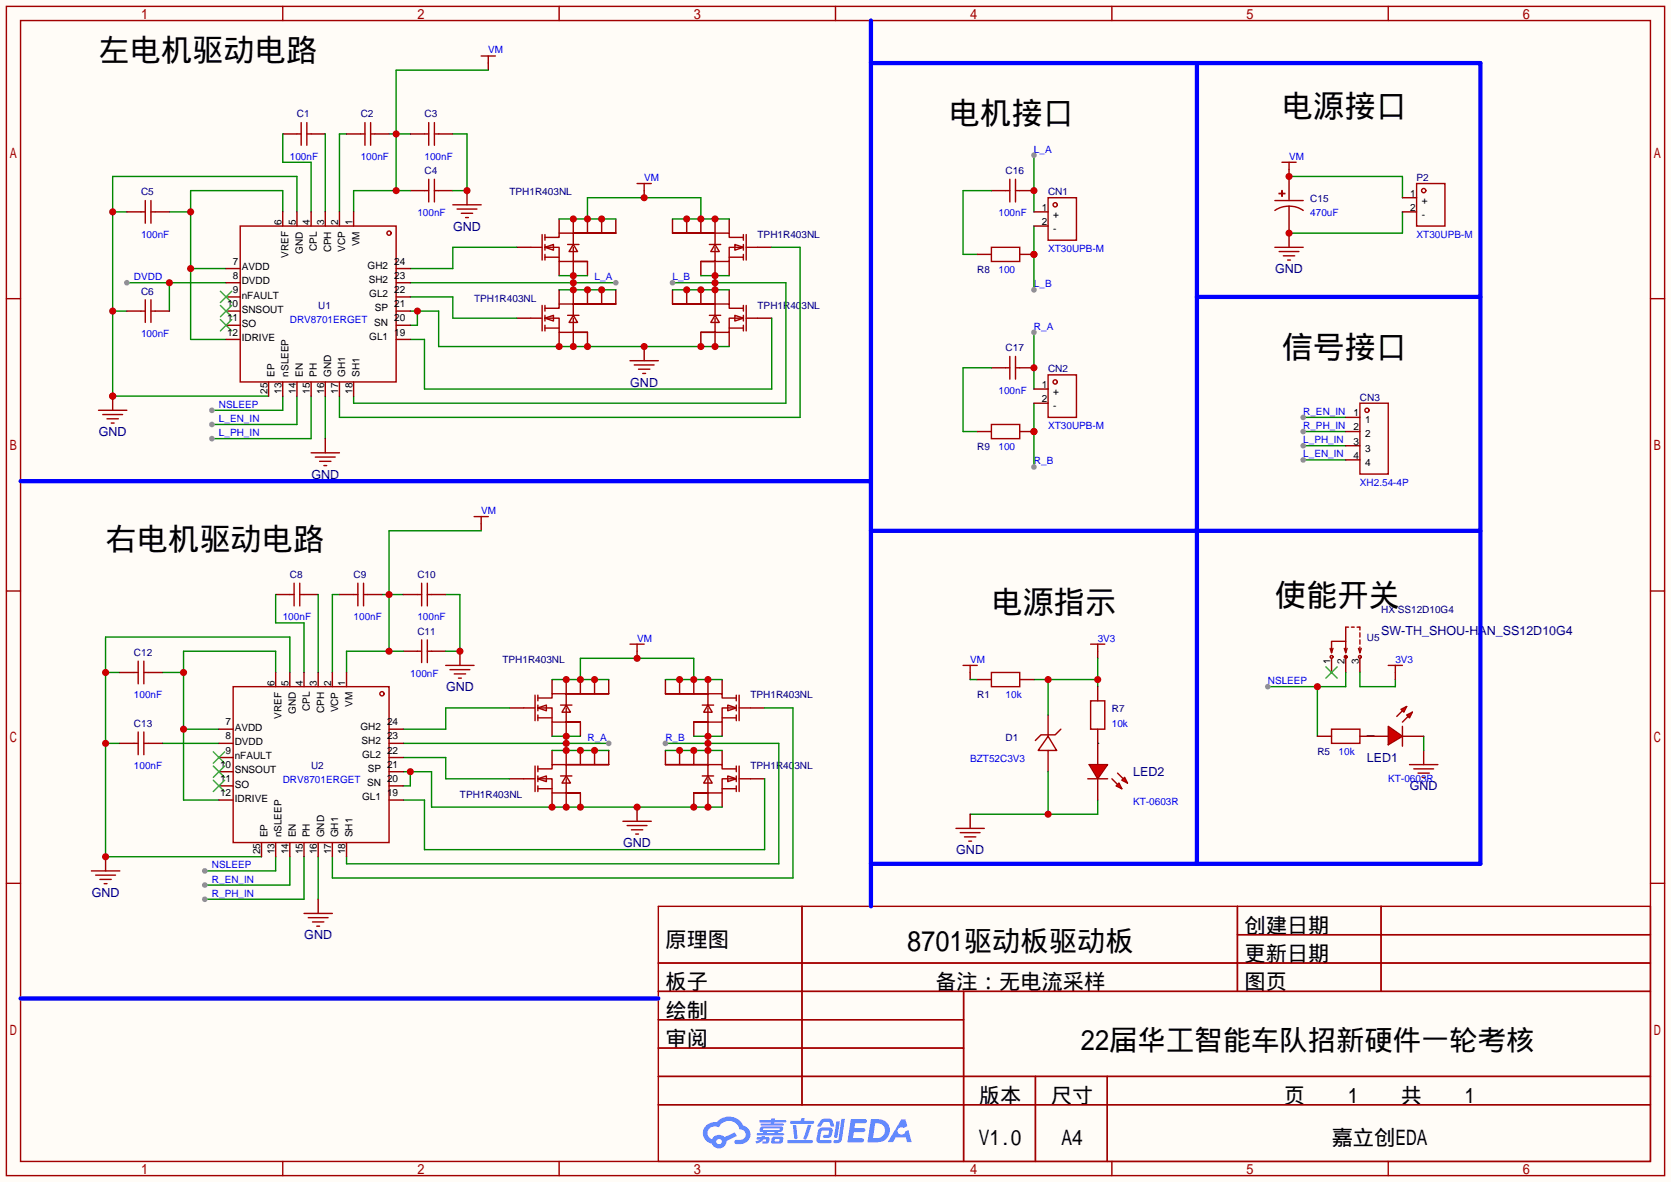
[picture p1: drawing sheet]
<svg xmlns="http://www.w3.org/2000/svg" width="299mm" height="212mm" viewBox="0 0 299 212" stroke-linecap="round" stroke-linejoin="round" font-family="sans-serif">
<path d="M0 0h299.5v211.8h-299.5z" fill="#fffcf7"/>
<g fill="none" stroke="#a10000" stroke-width=".25">
<path d="M1.1 1.1h297.2v209.6h-297.2zM3.7 3.7h292.1v204.5h-292.1zM50.7 1.1v2.6M100.2 1.1v2.6M149.7 1.1v2.6M199.3 1.1v2.6M248.8 1.1v2.6M1.1 53.5h2.6M295.8 53.5h2.5M1.1 105.9h2.6M295.8 105.9h2.5M1.1 158.3h2.6"/>
<path d="M295.8 158.3h2.5M118 162.4h177.8v45.8h-177.8zM118 172.6h177.8M118 177.7h177.8M143.7 162.4v35.6M172.7 177.7v30.5M221.8 162.4v15.3M221.8 167.5h74M247.5 162.4v15.3M118 182.8h54.7M118 192.9h177.8M118 187.8h54.7"/>
<path d="M118 198h177.8M185.6 192.9v15.3M198.4 192.9v15.3M50.7 208.2v2.5M100.2 208.2v2.5M149.7 208.2v2.5M199.3 208.2v2.5M248.8 208.2v2.5"/>
</g>
<g fill="#5487ff">
<path d="M152.5 200.6h1.6a1.34 1.34 0 0 1 1.2 .1 .37 .37 0 0 1-.3 .6h-1.7l-.2 .9h1.6a.37 .37 0 0 1 .4 .4 .37 .37 0 0 1-.4 .3h-1.7l-.2 1.1h.8a1.26 1.26 0 0 1 1.2 .2 .36 .36 0 0 1-.3 .5h-2.6z"/>
<path d="M161.5 200.6h.8l.3 1.2-.6 .3a.72 .72 0 0 0-1.1 .2 .72 .72 0 0 0 .3 1 .72 .72 0 0 0 1-.3l.1-.2 .5-.3 .6 2.2h-.8l-.3-.9h-1.8l-.5 .9h-.9z"/>
<path d="M149.9 201h.6l-.4 2.7a.31 .31 0 0 1-.3 .2 .31 .31 0 0 1-.3-.2z"/>
<path d="M150.8 200.5h.6l-.5 3.7a.97 .97 0 0 1-1.5 .5l.1-.3 .6-.1 .2-.1z"/>
<path d="M147.1 200.8l.5-.3h1.3l.3 .5 .3 .8-.1 .1h-.5l-.3-.8-.8-.1-.2 .1-.6 .8h-.5v-.2z"/>
<path d="M146.8 202.4l.4-.3h1.5a.69 .69 0 0 1 .5 .4 .69 .69 0 0 1-.1 .7 .74 .74 0 0 1-.8 .7h-.6a.27 .27 0 0 1-.2-.3 .27 .27 0 0 1 .3-.2h.6l.2-.8-1.4 .1-.3 1.6h1.9a.28 .28 0 0 1 .2 .3 .28 .28 0 0 1-.3 .3h-1.9l-.4-.3-.1-.4z"/>
<path d="M141.1 204.3h4.3a.28 .28 0 0 1 .3 .3 .28 .28 0 0 1-.3 .3h-4.2l-.1-.1z"/>
<path d="M144.8 201.6h.6l-.8 2.5a.3 .3 0 0 1-.4 .1 .3 .3 0 0 1-.2-.2z"/>
<path d="M142.1 201.6h.6l.2 2.3-.2 .3-.4-.2z"/>
<path d="M141.7 200.9h1.8l.2-.5h.5l-.1 .5h1.5a.27 .27 0 0 1 .3 .3 .27 .27 0 0 1-.3 .2h-3.8l-.2-.1z"/>
<path d="M135.7 203.8h.8v-.2h.6l-.1 .2h.8a.7 .7 0 0 1-.5 1.1h-.6v-.3l.6-.1v-.3h-.4a2.13 2.13 0 0 1-1.3 .7l-.2-.3 .8-.4h-.6z"/>
<path d="M136.1 200.7h2.1l.1-.2h.6l-.1 .2h1.9l.2 .3-.2 .2h-1.9l-.1 .2h1.6l.2 .2-.2 .1h-3.9l-.1-.3h1.8v-.2h-1.9l-.1-.2z"/>
<path d="M156.1 200.6l-.6 4.1h1.4a2.14 2.14 0 0 0 2.6-2.1 2.14 2.14 0 0 0-2.7-2zM156.8 201.3a1.37 1.37 0 0 1 1.8 1.2 1.37 1.37 0 0 1-1.5 1.5h-.7z"/>
<path d="M136.3 202.1a.47 .47 0 0 0-.2 .6 .47 .47 0 0 0 .6 .2l.1 .2h-1.1l-.1 .3 4.7 .1 .2-.2-.1-.2h-1l.1-.2a.6 .6 0 0 0 .7-.2 .6 .6 0 0 0 0-.8h-3.5zM136.8 202.2h2.8l.1 .1-.1 .3h-2.8zM137.4 202.9h1.4l-.1 .2h-1.2z"/>
<path d="M138.4 203.9a.9 .9 0 0 0-.1 1 2.48 2.48 0 0 0 1.9-.1 .84 .84 0 0 0 0-1l-1.4-.1zM138.9 204.1h.7h.1v.3l-.2 .2-.7-.1z"/>
<path d="M126.6 201.7a1.91 1.91 0 0 0-.5 1.9 1.91 1.91 0 0 0 1.5 1.4 1.35 1.35 0 0 0 1.5 .8 1.35 1.35 0 0 0 1.1-1.3l1.9-.9-.4-.7-1.8 .9a1.41 1.41 0 0 0-2.3 .4 1.25 1.25 0 0 1-.6-1.8 1.25 1.25 0 0 1 1.8-.4 1.97 1.97 0 0 1 2-1.1 1.97 1.97 0 0 1 1.8 1.5 .96 .96 0 0 1 1 .9 .96 .96 0 0 1-.9 1h-.6a.39 .39 0 0 0-.5 .3 .39 .39 0 0 0 .4 .4 1.87 1.87 0 0 0 1.9-.5 1.87 1.87 0 0 0 .4-2l-.7-.6-.4-.2a2.86 2.86 0 0 0-4.8-.6h-.3a2.27 2.27 0 0 0-1.5 .6zM128.4 204.6a.5 .5 0 0 1 1 0 .5 .5 0 0 1-1 0z"/>
</g>
<path d="M53.2 24h.8M54 22v4M55 22v4M55 24h.8M76.1 34.2h.7M76.8 32.1v4.1M77.9 32.1v4.1M77.9 34.2h.7" fill="none" stroke="#a10000" stroke-width=".25"/>
<path d="M50.7 24h2.5M55.8 24h2.5M73.5 34.2h2.6M78.6 34.2h2.6M83.7 34.2v2.5" fill="none" stroke="#870000" stroke-width=".25"/>
<path d="M81.2 24h2.5v10.2h-2.5" fill="none" stroke="#008700" stroke-width=".25"/>
<circle cx="83.7" cy="34.2" r=".63" fill="#c00"/>
<path d="M86.2 10h2.6M87.5 10v1.3M81.2 36.7h5M81.9 37.5h3.6M82.7 38.2h2M83.4 39h.5" fill="none" stroke="#a10000" stroke-width=".25"/>
<path d="M87.5 11.3v1.3" fill="none" stroke="#870000" stroke-width=".25"/>
<path d="M22.7 50.7h17.8M30.4 50.7v5.1" fill="none" stroke="#008700" stroke-width=".25"/>
<circle cx="30.4" cy="50.7" r=".63" fill="#c00"/>
<circle cx="22.7" cy="50.7" r=".51" fill="#999"/>
<path d="M20.2 38h2.5M53.2 38v-6.4h-33v39.4h27.9M20.2 55.8h2.5" fill="none" stroke="#008700" stroke-width=".25"/>
<g fill="#c00">
<circle cx="20.2" cy="55.8" r=".63"/>
<circle cx="20.2" cy="38" r=".63"/>
<circle cx="20.2" cy="71" r=".63"/>
</g>
<path d="M30.4 38h3.8M50.7 38v-3.8h-16.5v26.6h6.3M34.2 48.1h6.3" fill="none" stroke="#008700" stroke-width=".25"/>
<g fill="#c00">
<circle cx="34.2" cy="48.1" r=".63"/>
<circle cx="34.2" cy="38" r=".63"/>
</g>
<path d="M87.5 12.6h-16.5v21.6M50.7 24v5.1h5.1v8.9M69.7 24h3.8M73.5 34.2h-10.1v3.8" fill="none" stroke="#008700" stroke-width=".25"/>
<g fill="#c00">
<circle cx="71" cy="24" r=".63"/>
<circle cx="71" cy="34.2" r=".63"/>
</g>
<path d="M58.3 24v14M62.1 24h-1.3v14" fill="none" stroke="#008700" stroke-width=".25"/>
<path d="M20.2 71v2.5" fill="none" stroke="#870000" stroke-width=".25"/>
<circle cx="20.2" cy="71" r=".63" fill="#c00"/>
<path d="M17.7 73.5h5M18.4 74.3h3.6M19.2 75.1h2M19.9 75.8h.5" fill="none" stroke="#a10000" stroke-width=".25"/>
<path d="M50.7 71v2.5h-12.7" fill="none" stroke="#008700" stroke-width=".25"/>
<circle cx="38" cy="73.5" r=".51" fill="#999"/>
<path d="M53.2 71v5.1h-15.2" fill="none" stroke="#008700" stroke-width=".25"/>
<circle cx="38" cy="76.1" r=".51" fill="#999"/>
<path d="M55.8 71v7.6h-17.8" fill="none" stroke="#008700" stroke-width=".25"/>
<circle cx="38" cy="78.6" r=".51" fill="#999"/>
<path d="M73.5 53.2h7.7v3.8h11.4M73.5 55.8h5.1v6.3h52.1M74.8 55.8v2.5h-1.3M92.6 44.3h-11.4v3.8h-7.7M138.3 44.3h5.1v30.5h-82.6v-3.8M138.3 57v12.7h-62.2v-8.9h-2.6M58.3 71v7.6" fill="none" stroke="#008700" stroke-width=".25"/>
<g fill="none" stroke="#870000" stroke-width=".25">
<path d="M100.2 39.2v2.6M102.7 39.2v2.6M105.3 39.2v2.6M107.8 39.2v2.6M110.4 39.2v2.6M115.4 34.2v1.2M120.5 39.2v2.6M123.1 39.2v2.6M125.6 39.2v2.6M128.1 39.2v2.6M130.7 39.2v2.6M92.6 44.3h2.5"/>
<path d="M92.6 57h2.5M100.2 46.9v2.5M100.2 51.9v2.6M100.2 59.6v2.5M102.7 46.9v2.5M102.7 51.9v2.6M102.7 59.6v2.5M105.3 46.9v2.5M105.3 51.9v2.6M105.3 59.6v2.5M107.8 51.9v2.6M110.4 51.9v2.6"/>
<path d="M120.5 51.9v2.6M123.1 51.9v2.6M125.6 46.9v2.5M125.6 51.9v2.6M125.6 59.6v2.5M128.1 46.9v2.5M128.1 51.9v2.6M128.1 59.6v2.5M130.7 46.9v2.5M130.7 51.9v2.6M130.7 59.6v2.5M135.8 44.3h2.5"/>
<path d="M135.8 57h2.5M58.3 78.6v2.6M115.4 62.1v2.5"/>
</g>
<g fill="none" stroke="#a10000" stroke-width=".25">
<path d="M114.2 32.9h2.5M115.4 32.9v1.3M95.1 44.3h2.1M95.1 57h2.1M97.2 42v4.6M97.2 54.7v4.6M97.7 44.3l1.5-.5v1zM97.7 42.5h2.5v-.7h10.2h-7.7v2M97.7 44.3h2.5v2.6h5.1h-2.6v-2.6M97.7 57l1.5-.5v1zM97.7 55.2h2.5v-.7h10.2h-7.7v2M97.7 57h2.5v2.6h5.1h-2.6v-2.6"/>
<path d="M97.7 46.1h2.5M97.7 42v1.1M97.7 43.8v1M97.7 45.6v1M97.7 54.7v1.1M97.7 56.5v1M97.7 58.3v1M97.7 58.8h2.5M101.7 43.8h2.1M101.7 56.5h2.1M102.7 43.8l.8 1.3h-1.5zM102.7 56.5l.8 1.3h-1.5z"/>
<path d="M127.1 43.8h2.1M127.1 56.5h2.1M128.1 43.8l.8 1.3h-1.5zM128.1 44.3v2.6h-2.5h5.1v-2.6h2.5M128.1 56.5l.8 1.3h-1.5zM128.1 57v2.6h-2.5h5.1v-2.6h2.5M130.7 46.1h2.5M130.7 58.8h2.5M131.7 43.8l1.5 .5-1.5 .5zM131.7 56.5l1.5 .5-1.5 .5zM133.2 42.5h-2.5v-.7h-10.2h7.6v2M133.2 55.2h-2.5v-.7h-10.2h7.6v2"/>
<path d="M133.2 42v1.1M133.2 43.8v1M133.2 45.6v1M133.2 54.7v1.1M133.2 56.5v1M133.2 58.3v1M133.7 44.3h2.1M133.7 57h2.1M133.7 42v4.6M133.7 54.7v4.6M112.9 64.6h5.1M113.7 65.4h3.5"/>
<path d="M114.4 66.2h2.1M115.2 66.9h.5M55.8 81.2h5M56.5 81.9h3.6M57.3 82.7h2M58 83.4h.5"/>
</g>
<g fill="#c00">
<circle cx="74.8" cy="55.8" r=".63"/>
<circle cx="100.2" cy="62.1" r=".63"/>
<circle cx="102.7" cy="62.1" r=".63"/>
<circle cx="105.3" cy="62.1" r=".63"/>
<circle cx="115.4" cy="62.1" r=".63"/>
<circle cx="125.6" cy="62.1" r=".63"/>
<circle cx="128.1" cy="62.1" r=".63"/>
</g>
<path d="M100.2 39.2h10.2M105.3 39.2v-3.8h20.3v3.8M120.5 39.2h10.2" fill="none" stroke="#008700" stroke-width=".25"/>
<g fill="#c00">
<circle cx="125.6" cy="39.2" r=".63"/>
<circle cx="123.1" cy="39.2" r=".63"/>
<circle cx="128.1" cy="39.2" r=".63"/>
<circle cx="115.4" cy="35.4" r=".63"/>
<circle cx="105.3" cy="39.2" r=".63"/>
<circle cx="102.7" cy="39.2" r=".63"/>
<circle cx="107.8" cy="39.2" r=".63"/>
</g>
<path d="M120.5 50.7h20.3v21.6h-77.4v-1.3M120.5 51.9h10.2M125.6 49.4h5.1M128.1 49.4v2.5" fill="none" stroke="#008700" stroke-width=".25"/>
<g fill="#c00">
<circle cx="128.1" cy="50.7" r=".63"/>
<circle cx="128.1" cy="49.4" r=".63"/>
<circle cx="128.1" cy="51.9" r=".63"/>
<circle cx="123.1" cy="51.9" r=".63"/>
<circle cx="125.6" cy="51.9" r=".63"/>
</g>
<circle cx="120.5" cy="50.7" r=".51" fill="#999"/>
<path d="M73.5 50.7h36.9M100.2 51.9h10.2M100.2 49.4h5.1M102.7 49.4v2.5" fill="none" stroke="#008700" stroke-width=".25"/>
<g fill="#c00">
<circle cx="102.7" cy="50.7" r=".63"/>
<circle cx="102.7" cy="49.4" r=".63"/>
<circle cx="102.7" cy="51.9" r=".63"/>
<circle cx="105.3" cy="51.9" r=".63"/>
<circle cx="107.8" cy="51.9" r=".63"/>
</g>
<circle cx="110.4" cy="50.7" r=".51" fill="#999"/>
<path d="M51.9 106.6h.8M52.7 104.5v4.1M53.7 104.5v4.1M53.7 106.6h.8M74.8 116.7h.8M75.6 114.7v4M76.6 114.7v4M76.6 116.7h.7" fill="none" stroke="#a10000" stroke-width=".25"/>
<path d="M49.4 106.6h2.5M54.5 106.6h2.5M72.3 116.7h2.5M77.3 116.7h2.6M82.4 116.7v2.6" fill="none" stroke="#870000" stroke-width=".25"/>
<path d="M79.9 106.6h2.5v10.1h-2.5" fill="none" stroke="#008700" stroke-width=".25"/>
<circle cx="82.4" cy="116.7" r=".63" fill="#c00"/>
<path d="M85 92.6h2.5M86.2 92.6v1.3M79.9 119.3h5.1M80.6 120h3.6M81.4 120.8h2M82.2 121.5h.5" fill="none" stroke="#a10000" stroke-width=".25"/>
<path d="M86.2 93.9v1.2" fill="none" stroke="#870000" stroke-width=".25"/>
<path d="M29.1 120.5h3.8M32.9 130.7h6.3M49.4 120.5v-3.8h-16.5v26.7h6.3" fill="none" stroke="#008700" stroke-width=".25"/>
<g fill="#c00">
<circle cx="32.9" cy="130.7" r=".63"/>
<circle cx="32.9" cy="120.5" r=".63"/>
</g>
<path d="M86.2 95.1h-16.5v21.6M49.4 106.6v5h5.1v8.9M68.5 106.6h3.8M72.3 116.7h-10.2v3.8" fill="none" stroke="#008700" stroke-width=".25"/>
<g fill="#c00">
<circle cx="69.7" cy="106.6" r=".63"/>
<circle cx="69.7" cy="116.7" r=".63"/>
</g>
<path d="M57 106.6v13.9M60.8 106.6h-1.2v13.9M49.4 153.5v2.6h-12.7" fill="none" stroke="#008700" stroke-width=".25"/>
<path d="M18.9 153.5v2.6" fill="none" stroke="#870000" stroke-width=".25"/>
<path d="M16.4 156.1h5.1M17.1 156.8h3.6M17.9 157.6h2M18.7 158.4h.5" fill="none" stroke="#a10000" stroke-width=".25"/>
<circle cx="36.7" cy="156.1" r=".51" fill="#999"/>
<path d="M51.9 153.5v5.1h-15.2" fill="none" stroke="#008700" stroke-width=".25"/>
<circle cx="36.7" cy="158.6" r=".51" fill="#999"/>
<path d="M54.5 153.5v7.7h-17.8" fill="none" stroke="#008700" stroke-width=".25"/>
<circle cx="36.7" cy="161.2" r=".51" fill="#999"/>
<path d="M72.3 135.8h7.6v3.8h11.4M72.3 138.3h5v6.4h52.1M73.5 138.3v2.5h-1.2M91.3 126.9h-11.4v3.8h-7.6M137 126.9h5.1v30.5h-82.5v-3.9M137 139.6v12.7h-60.9v-8.9h-3.8M57 153.5v7.7" fill="none" stroke="#008700" stroke-width=".25"/>
<g fill="none" stroke="#870000" stroke-width=".25">
<path d="M114.2 116.7v1.3M91.3 126.9h2.6M91.3 139.6h2.6M98.9 121.8v2.5M98.9 129.4v2.6M98.9 134.5v2.5M101.5 121.8v2.5M101.5 129.4v2.6M101.5 134.5v2.5M104 121.8v2.5M104 129.4v2.6M104 134.5v2.5"/>
<path d="M106.6 121.8v2.5M106.6 134.5v2.5M109.1 121.8v2.5M109.1 134.5v2.5M119.3 121.8v2.5M119.3 134.5v2.5M121.8 121.8v2.5M121.8 134.5v2.5M124.3 121.8v2.5M124.3 129.4v2.6M124.3 134.5v2.5M126.9 121.8v2.5"/>
<path d="M126.9 129.4v2.6M126.9 134.5v2.5M129.4 121.8v2.5M129.4 129.4v2.6M129.4 134.5v2.5M134.5 126.9h2.5M134.5 139.6h2.5M98.9 142.1v2.6M101.5 142.1v2.6M104 142.1v2.6M114.2 144.7v2.5M124.3 142.1v2.6"/>
<path d="M126.9 142.1v2.6M129.4 142.1v2.6M57 161.2v2.5"/>
</g>
<g fill="none" stroke="#a10000" stroke-width=".25">
<path d="M112.9 115.4h2.5M114.2 115.4v1.3M93.9 126.9h2M93.9 139.6h2M95.9 124.6v4.6M95.9 137.3v4.6M96.4 126.9l1.5-.5v1zM96.4 125.1h2.5v-.8h10.2h-7.6v2.1M96.4 126.9h2.5v2.5h5.1h-2.5v-2.5M96.4 139.6l1.5-.5v1zM96.4 137.8h2.5v-.8h10.2h-7.6v2.1M96.4 139.6h2.5v2.5h5.1h-2.5v-2.5"/>
<path d="M96.4 128.7h2.5M96.4 124.6v1M96.4 126.4v1M96.4 128.1v1.1M96.4 137.3v1M96.4 139.1v1M100.5 126.4h2M100.5 139.1h2M101.5 126.4l.7 1.2h-1.5zM101.5 139.1l.7 1.2h-1.5zM125.9 126.4h2M125.9 139.1h2"/>
<path d="M126.9 126.4l.7 1.2h-1.5zM126.9 126.9v2.5h-2.6h5.1v-2.5h2.6M126.9 139.1l.7 1.2h-1.5zM126.9 139.6v2.5h-2.6h5.1v-2.5h2.6M129.4 128.7h2.6M130.4 126.4l1.6 .5-1.6 .5zM130.4 139.1l1.6 .5-1.6 .5zM132 125.1h-2.6v-.8h-10.1h7.6v2.1M132 137.8h-2.6v-.8h-10.1h7.6v2.1M132 124.6v1M132 126.4v1M132 128.1v1.1"/>
<path d="M132 137.3v1M132 139.1v1M132.5 126.9h2M132.5 139.6h2M132.5 124.6v4.6M132.5 137.3v4.6M96.4 140.8v1.1M96.4 141.4h2.5M111.6 147.2h5.1M112.4 148h3.6M113.2 148.7h2M113.9 149.5h.5"/>
<path d="M129.4 141.4h2.6M132 140.8v1.1M54.5 163.7h5.1M55.2 164.5h3.6M56 165.2h2M56.8 166h.5"/>
</g>
<g fill="#c00">
<circle cx="73.5" cy="138.3" r=".63"/>
<circle cx="98.9" cy="144.7" r=".63"/>
<circle cx="101.5" cy="144.7" r=".63"/>
<circle cx="104" cy="144.7" r=".63"/>
<circle cx="114.2" cy="144.7" r=".63"/>
<circle cx="124.3" cy="144.7" r=".63"/>
<circle cx="126.9" cy="144.7" r=".63"/>
</g>
<path d="M98.9 121.8h10.2M104 121.8v-3.8h20.3v3.8M119.3 121.8h10.1" fill="none" stroke="#008700" stroke-width=".25"/>
<g fill="#c00">
<circle cx="124.3" cy="121.8" r=".63"/>
<circle cx="121.8" cy="121.8" r=".63"/>
<circle cx="126.9" cy="121.8" r=".63"/>
<circle cx="114.2" cy="118" r=".63"/>
<circle cx="104" cy="121.8" r=".63"/>
<circle cx="101.5" cy="121.8" r=".63"/>
<circle cx="106.6" cy="121.8" r=".63"/>
</g>
<path d="M119.3 133.2h20.3v21.6h-77.5v-1.3M119.3 134.5h10.1M124.3 132h5.1M126.9 132v2.5" fill="none" stroke="#008700" stroke-width=".25"/>
<g fill="#c00">
<circle cx="126.9" cy="133.2" r=".63"/>
<circle cx="126.9" cy="132" r=".63"/>
<circle cx="126.9" cy="134.5" r=".63"/>
<circle cx="121.8" cy="134.5" r=".63"/>
<circle cx="124.3" cy="134.5" r=".63"/>
</g>
<circle cx="119.3" cy="133.2" r=".51" fill="#999"/>
<path d="M18.9 133.2h2.6M18.9 120.5h2.6M29.1 133.2h10.1M51.9 120.5v-6.3h-33v39.3h28" fill="none" stroke="#008700" stroke-width=".25"/>
<g fill="#c00">
<circle cx="18.9" cy="133.2" r=".63"/>
<circle cx="18.9" cy="120.5" r=".63"/>
<circle cx="18.9" cy="153.5" r=".63"/>
</g>
<path d="M72.3 133.2h36.8M98.9 132h5.1M98.9 134.5h10.2M101.5 132v2.5" fill="none" stroke="#008700" stroke-width=".25"/>
<g fill="#c00">
<circle cx="101.5" cy="133.2" r=".63"/>
<circle cx="101.5" cy="132" r=".63"/>
<circle cx="101.5" cy="134.5" r=".63"/>
<circle cx="104" cy="134.5" r=".63"/>
<circle cx="106.6" cy="134.5" r=".63"/>
</g>
<circle cx="109.1" cy="133.2" r=".51" fill="#999"/>
<path d="M196.7 116.7v1.3M187.8 128.1v3.9M187.8 134.5v3.8" fill="none" stroke="#870000" stroke-width=".25"/>
<path d="M195.5 115.4h2.5M196.7 115.4v1.3M187.8 132l1.6 2.5h-3.3zM190.1 130.7l-1 1h-2.5l-1.1 1" fill="none" stroke="#a10000" stroke-width=".25"/>
<path d="M187.8 138.3v7.6M196.7 143.4v2.5h-22.8" fill="none" stroke="#008700" stroke-width=".25"/>
<circle cx="187.8" cy="145.9" r=".63" fill="#c00"/>
<path d="M173.9 145.9v2.6" fill="none" stroke="#870000" stroke-width=".25"/>
<path d="M171.3 148.5h5.1M172.1 149.2h3.5M172.8 150h2.1M173.6 150.7h.5" fill="none" stroke="#a10000" stroke-width=".25"/>
<path d="M196.7 118v5.1M185.3 121.8h11.4M187.8 121.8v6.3" fill="none" stroke="#008700" stroke-width=".25"/>
<g fill="#c00">
<circle cx="196.7" cy="121.8" r=".63"/>
<circle cx="187.8" cy="121.8" r=".63"/>
</g>
<path d="M238.6 118v2.5M241.2 117.5v3M243.7 118v2.5M173.9 120.5v1.3" fill="none" stroke="#870000" stroke-width=".25"/>
<g fill="none" stroke="#a10000" stroke-width=".25">
<path d="M172.6 119.3h2.5M173.9 119.3v1.2M238.4 116.2l.2 .8M238.6 117v-2.1h2.6v2.1M238.9 116.2l-.3 .8M240.9 116.2l.3 .8M241.4 116.2l-.2 .8M241.7 112.4h-.5v2.5M242.2 112.4h.5M243.2 112.4h.5v.5M243.5 116.2l.2 .8M243.7 113.4v.8"/>
<path d="M243.7 114.7v.7M243.7 116v1M244 116.2l-.3 .8"/>
<circle cx="238.6" cy="117.7" r=".25"/>
<circle cx="241.2" cy="117.7" r=".25"/>
<circle cx="243.7" cy="117.7" r=".25"/>
</g>
<path d="M173.9 121.8h1.2M236.1 123.1v8.9M241.2 120.5v2.6h-14" fill="none" stroke="#008700" stroke-width=".25"/>
<path d="M237.6 119.5l2 2M239.6 119.5l-2 2" fill="none" stroke="#3c3" stroke-width=".25"/>
<circle cx="236.1" cy="123.1" r=".63" fill="#c00"/>
<circle cx="227.2" cy="123.1" r=".51" fill="#999"/>
<path d="M177.7 34.2h-5.1v11.4h2.5M231 31.6h20.3v3.8M251.3 38v3.8h-20.3M177.7 65.9h-5.1v11.4h2.5M185.3 72.3v11.4M243.7 120.5v2.6h6.4v-1.3M245 132h1.3M255.1 132v2.5" fill="none" stroke="#008700" stroke-width=".25"/>
<path d="M177.7 34.2h2.5M182.8 34.2h2.5M231 30.4v1.2M231 41.8v2.5M177.7 65.9h2.5M182.8 65.9h2.5M250.1 120.5v1.3M255.1 134.5v2.5" fill="none" stroke="#870000" stroke-width=".25"/>
<g fill="none" stroke="#a10000" stroke-width=".25">
<path d="M180.2 34.2h.8M181 32.1v4.1M182 32.1v4.1M182 34.2h.8M229.7 29.1h2.6M231 29.1v1.3M228.5 44.3h5.1M229.2 45.1h3.6M230 45.8h2M230.8 46.6h.5M180.2 65.9h.8M181 63.9v4"/>
<path d="M182 63.9v4M182 65.9h.8M248.8 119.3h2.5M250.1 119.3v1.2M252.6 137h5.1M253.4 137.8h3.5M254.1 138.6h2.1M254.9 139.3h.5"/>
</g>
<circle cx="185.3" cy="77.3" r=".63" fill="#c00"/>
<circle cx="185.3" cy="83.7" r=".51" fill="#999"/>
<path d="M185.3 59.6v10.1" fill="none" stroke="#008700" stroke-width=".25"/>
<circle cx="185.3" cy="65.9" r=".63" fill="#c00"/>
<circle cx="185.3" cy="59.6" r=".51" fill="#999"/>
<path d="M185.3 40.5v11.4" fill="none" stroke="#008700" stroke-width=".25"/>
<circle cx="185.3" cy="45.6" r=".63" fill="#c00"/>
<circle cx="185.3" cy="51.9" r=".51" fill="#999"/>
<path d="M185.3 27.8v10.2" fill="none" stroke="#008700" stroke-width=".25"/>
<circle cx="185.3" cy="34.2" r=".63" fill="#c00"/>
<circle cx="185.3" cy="27.8" r=".51" fill="#999"/>
<path d="M233.6 74.8h7.6" fill="none" stroke="#008700" stroke-width=".25"/>
<circle cx="233.6" cy="74.8" r=".51" fill="#999"/>
<path d="M233.6 77.3h7.6" fill="none" stroke="#008700" stroke-width=".25"/>
<circle cx="233.6" cy="77.3" r=".51" fill="#999"/>
<path d="M233.6 79.9h7.6" fill="none" stroke="#008700" stroke-width=".25"/>
<circle cx="233.6" cy="79.9" r=".51" fill="#999"/>
<path d="M233.6 82.4h7.6" fill="none" stroke="#008700" stroke-width=".25"/>
<circle cx="233.6" cy="82.4" r=".51" fill="#999"/>
<path d="M196.7 133.2h.1" fill="none" stroke="#008700" stroke-width=".25"/>
<g fill="none" stroke="#a10000" stroke-width=".25">
<path d="M25.3 38h.7M26 35.9v4.1M27.1 35.9v4.1M27.1 38h.7M64.6 24h.8M65.4 22v4M66.4 24h.8M66.4 22v4M76.1 24h.7M76.8 22v4M77.9 22v4M77.9 24h.7"/>
<path d="M25.3 55.8h.7M26 53.7v4.1M27.1 53.7v4.1M27.1 55.8h.7M43.1 40.5h27.9v28h-27.9zM24.8 118.5v4.1M25.8 118.5v4.1M63.4 106.6h.7M64.1 104.5v4.1M65.2 106.6h.7M65.2 104.5v4.1M74.8 106.6h.8"/>
<path d="M75.6 104.5v4.1M76.6 104.5v4.1M76.6 106.6h.7M24 120.5h.8M24 133.2h.8M24.8 131.2v4.1M25.8 131.2v4.1M25.8 120.5h.7M25.8 133.2h.7M41.8 123.1h27.9v27.9h-27.9zM177.7 120.5h5.1v2.6h-5.1zM251.3 130.2v3.5"/>
<circle cx="69.7" cy="41.8" r=".38"/>
<circle cx="68.5" cy="124.3" r=".38"/>
</g>
<g fill="none" stroke="#870000" stroke-width=".25">
<path d="M22.7 38h2.6M27.8 38h2.6M50.7 38v2.5M53.2 38v2.5M55.8 38v2.5M58.3 38v2.5M60.8 38v2.5M62.1 24h2.5M63.4 38v2.5M67.2 24h2.5M73.5 24h2.6M78.6 24h2.6"/>
<path d="M22.7 55.8h2.6M27.8 55.8h2.6M40.5 48.1h2.6M40.5 50.7h2.6M40.5 53.2h2.6M40.5 55.8h2.6M40.5 58.3h2.6M71 48.1h2.5M71 50.7h2.5M71 53.2h2.5M71 55.8h2.5M71 58.3h2.5"/>
<path d="M40.5 60.8h2.6M48.1 68.5v2.5M50.7 68.5v2.5M53.2 68.5v2.5M55.8 68.5v2.5M58.3 68.5v2.5M60.8 68.5v2.5M63.4 68.5v2.5M71 60.8h2.5M60.8 106.6h2.6M65.9 106.6h2.6M72.3 106.6h2.5"/>
<path d="M77.3 106.6h2.6M21.5 133.2h2.5M21.5 120.5h2.5M26.5 133.2h2.6M26.5 120.5h2.6M39.2 130.7h2.6M39.2 133.2h2.6M39.2 135.8h2.6M39.2 138.3h2.6M49.4 120.5v2.6M51.9 120.5v2.6M54.5 120.5v2.6"/>
<path d="M57 120.5v2.6M59.6 120.5v2.6M62.1 120.5v2.6M69.7 130.7h2.6M69.7 133.2h2.6M69.7 135.8h2.6M69.7 138.3h2.6M175.1 121.8h2.6M182.8 121.8h2.5M245 132h3.8M251.3 132h3.8M39.2 140.8h2.6"/>
<path d="M39.2 143.4h2.6M46.9 151v2.5M49.4 151v2.5M51.9 151v2.5M54.5 151v2.5M57 151v2.5M59.6 151v2.5M62.1 151v2.5M69.7 140.8h2.6M69.7 143.4h2.6"/>
</g>
<path d="M39.5 52.2l2 2M39.5 54.7l2 2.1M39.5 57.3l2 2M41.5 52.2l-2 2M41.5 54.7l-2 2.1M41.5 57.3l-2 2M38.2 134.7l2.1 2.1M38.2 137.3l2.1 2M38.2 139.8l2.1 2.1M40.3 134.7l-2.1 2.1M40.3 137.3l-2.1 2M40.3 139.8l-2.1 2.1" fill="none" stroke="#3c3" stroke-width=".25"/>
<g fill="#f00" stroke="#a10000" stroke-width=".25">
<path d="M248.8 130.2l2.5 1.8-2.5 1.5z"/>
<path d="M251.1 127.1l1-.5-.5 1z"/>
<path d="M252.1 128.1l1-.5-.5 1.1z"/>
</g>
<path d="M194.9 139.6h3.6M251.3 127.4l-1 1M252.3 128.4l-1 1" fill="none" stroke="#a10000" stroke-width=".25"/>
<path d="M196.7 133.2v3.8M196.7 139.6v3.8" fill="none" stroke="#870000" stroke-width=".25"/>
<g fill="#f00" stroke="#a10000" stroke-width=".25">
<path d="M195.2 137h3.3l-1.8 2.6z"/>
<path d="M201 139.8l.5-.5 .6 1z"/>
<path d="M200 140.8l.5-.5 .5 1.1z"/>
</g>
<path d="M177.7 44.3h5.1v2.6h-5.1zM199.3 139.6l1 1M200.3 138.6l1 1M238.6 130.7h5.1v2.5h-5.1z" fill="none" stroke="#a10000" stroke-width=".25"/>
<path d="M182.8 45.6h2.5M236.1 132h2.5M243.7 132h2.6" fill="none" stroke="#870000" stroke-width=".25"/>
<circle cx="185.3" cy="45.6" r=".63" fill="#c00"/>
<path d="M175.1 45.6h2.6M182.8 77.3h2.5" fill="none" stroke="#870000" stroke-width=".25"/>
<path d="M177.7 76.1h5.1v2.5h-5.1z" fill="none" stroke="#a10000" stroke-width=".25"/>
<circle cx="185.3" cy="77.3" r=".63" fill="#c00"/>
<g fill="none" stroke="#870000" stroke-width=".25">
<path d="M185.3 38h2.5M231 37v4.8M251.3 38h2.6M251.3 35.4h2.6M185.3 40.5h2.5M175.1 77.3h2.6M185.3 69.7h2.5M185.3 72.3h2.5M241.2 77.3h2.5M241.2 74.8h2.5M241.2 79.9h2.5M241.2 82.4h2.5"/>
<path d="M196.7 123.1v2.5M196.7 130.7v2.5"/>
</g>
<g fill="none" stroke="#a10000" stroke-width=".25">
<path d="M187.8 35.4h5.1v7.7h-5.1zM229.2 34.7h1.1zM229.7 34.2l.1 1zM253.9 32.9h5.1v7.6h-5.1zM187.8 67.2h5.1v7.6h-5.1zM243.7 72.3h5.1v12.7h-5.1zM195.5 125.6h2.5v5.1h-2.5z"/>
<circle cx="189.1" cy="36.7" r=".38"/>
<circle cx="255.1" cy="34.2" r=".38"/>
<circle cx="189.1" cy="68.5" r=".38"/>
<circle cx="245" cy="73.5" r=".38"/>
</g>
<path d="M156.1 3.7v158.7M156.1 11.3h109.2v143.5h-109.2M214.5 11.3v143.5M214.5 53.2h50.8M3.7 86.2h152.4M156.1 95.1h109.2M3.7 178.9h114.3" fill="none" stroke="#00f" stroke-width=".76"/>
<circle cx="231" cy="41.8" r=".63" fill="#c00"/>
<path d="M231 31.6v4.3" fill="none" stroke="#870000" stroke-width=".25"/>
<circle cx="231" cy="31.6" r=".63" fill="#c00"/>
<path d="M228.5 37.7a4.6 4.6 0 0 1 5.1 0M228.5 35.9h5.1" fill="none" stroke="#a10000" stroke-width=".25"/>
<g font-size="5.6">
<text x="17.7" y="10.9">左电机驱动电路</text>
<text x="170.1" y="22.3">电机接口</text>
<text x="229.7" y="21">电源接口</text>
<text x="229.7" y="64.2">信号接口</text>
<text x="18.9" y="98.5">右电机驱动电路</text>
<text x="177.7" y="109.9">电源指示</text>
<text x="228.5" y="108.6">使能开关</text>
</g>
<g font-size="5.1">
<text x="162.6" y="170.3">8701驱动板驱动板</text>
<text x="193.7" y="188.1">22届华工智能车队招新硬件一轮考核</text>
</g>
<g font-size="3.8">
<text x="223" y="167.2">创建日期</text>
<text x="119.3" y="169.7">原理图</text>
<text x="223" y="172.3">更新日期</text>
<text x="119.3" y="177.3">板子</text>
<text x="167.6" y="177.3">备注：无电流采样</text>
<text x="223" y="177.3">图页</text>
<text x="119.3" y="182.4">绘制</text>
<text x="119.3" y="187.5">审阅</text>
<text x="175.4" y="197.7">版本</text>
<text x="188.3" y="197.7">尺寸</text>
<text x="230.1" y="197.7">页</text>
<text x="241.5" y="197.7">1</text>
<text x="251" y="197.7">共</text>
<text x="262.5" y="197.7">1</text>
<text x="175.4" y="205.3">V1.0</text>
<text x="190.2" y="205.3">A4</text>
<text x="238.7" y="205.3">嘉立创EDA</text>
</g>
<g font-size="2.2" fill="#000080">
<text x="81.2" y="41.3">GND</text>
<text x="228.5" y="49">GND</text>
<text x="113" y="69.3">GND</text>
<text x="17.7" y="78.2">GND</text>
<text x="55.8" y="85.8">GND</text>
<text x="247.5" y="113.7">SW-TH_SHOU-HAN_SS12D10G4</text>
<text x="79.9" y="123.9">GND</text>
<text x="245" y="136.6">LED1</text>
<text x="203.1" y="139.1">LED2</text>
<text x="252.7" y="141.7">GND</text>
<text x="111.7" y="151.8">GND</text>
<text x="171.4" y="153.1">GND</text>
<text x="16.4" y="160.7">GND</text>
<text x="54.5" y="168.3">GND</text>
</g>
<g font-size="1.8" fill="#00f">
<text x="87.5" y="9.6">VM</text>
<text x="51.9" y="28.6">100nF</text>
<text x="64.6" y="28.6">100nF</text>
<text x="76.1" y="28.6">100nF</text>
<text x="185.3" y="27.4">L_A</text>
<text x="231" y="28.6">VM</text>
<text x="115.4" y="32.4">VM</text>
<text x="74.8" y="38.8">100nF</text>
<text x="178.9" y="38.8">100nF</text>
<text x="234.8" y="38.8">470uF</text>
<text x="25.3" y="42.6">100nF</text>
<text x="187.8" y="45.1">XT30UPB-M</text>
<text x="253.9" y="42.6">XT30UPB-M</text>
<text x="24" y="50.2">DVDD</text>
<text x="106.6" y="50.2">L_A</text>
<text x="120.5" y="50.2">L_B</text>
<text x="178.9" y="49">100</text>
<text x="185.3" y="51.5">L_B</text>
<text x="51.9" y="57.8">DRV8701ERGET</text>
<text x="185.3" y="59.1">R_A</text>
<text x="25.3" y="60.4">100nF</text>
<text x="178.9" y="70.5">100nF</text>
<text x="39.2" y="73.1">NSLEEP</text>
<text x="39.2" y="75.6">L_EN_IN</text>
<text x="187.8" y="76.9">XT30UPB-M</text>
<text x="233.6" y="74.4">R_EN_IN</text>
<text x="233.6" y="76.9">R_PH_IN</text>
<text x="39.2" y="78.2">L_PH_IN</text>
<text x="178.9" y="80.7">100</text>
<text x="185.3" y="83.2">R_B</text>
<text x="233.6" y="79.4">L_PH_IN</text>
<text x="233.6" y="82">L_EN_IN</text>
<text x="243.7" y="87.1">XH2.54-4P</text>
<text x="86.2" y="92.1">VM</text>
<text x="50.7" y="111.2">100nF</text>
<text x="63.4" y="111.2">100nF</text>
<text x="74.8" y="111.2">100nF</text>
<text x="114.2" y="115">VM</text>
<text x="173.9" y="118.8">VM</text>
<text x="196.7" y="115">3V3</text>
<text x="250.1" y="118.8">3V3</text>
<text x="24" y="125.1">100nF</text>
<text x="73.5" y="121.3">100nF</text>
<text x="180.2" y="125.2">10k</text>
<text x="227.2" y="122.6">NSLEEP</text>
<text x="199.3" y="130.2">10k</text>
<text x="24" y="137.8">100nF</text>
<text x="105.3" y="132.8">R_A</text>
<text x="119.3" y="132.8">R_B</text>
<text x="173.9" y="136.6">BZT52C3V3</text>
<text x="239.9" y="135.3">10k</text>
<text x="50.7" y="140.4">DRV8701ERGET</text>
<text x="248.8" y="140.1">KT-0603R</text>
<text x="203.1" y="144.2">KT-0603R</text>
<text x="38" y="155.6">NSLEEP</text>
<text x="38" y="158.2">R_EN_IN</text>
<text x="38" y="160.7">R_PH_IN</text>
</g>
<g font-size="1.8" fill="#000080">
<text x="53.2" y="21.1">C1</text>
<text x="64.6" y="21.1">C2</text>
<text x="76.1" y="21.1">C3</text>
<text x="25.3" y="35">C5</text>
<text x="76.1" y="31.2">C4</text>
<text x="91.3" y="35">TPH1R403NL</text>
<text x="180.2" y="31.2">C16</text>
<text x="187.8" y="35">CN1</text>
<text x="253.9" y="32.4">P2</text>
<text x="234.8" y="36.2">C15</text>
<text x="135.8" y="42.6">TPH1R403NL</text>
<text x="25.3" y="52.8">C6</text>
<text x="175.1" y="49">R8</text>
<text x="57" y="55.3">U1</text>
<text x="85" y="54">TPH1R403NL</text>
<text x="135.8" y="55.3">TPH1R403NL</text>
<text x="180.2" y="63">C17</text>
<text x="187.8" y="66.7">CN2</text>
<text x="243.7" y="71.8">CN3</text>
<text x="175.1" y="80.7">R9</text>
<text x="51.9" y="103.6">C8</text>
<text x="63.4" y="103.6">C9</text>
<text x="74.8" y="103.6">C10</text>
<text x="74.8" y="113.8">C11</text>
<text x="247.5" y="109.9">HX SS12D10G4</text>
<text x="24" y="117.6">C12</text>
<text x="90" y="118.8">TPH1R403NL</text>
<text x="245" y="115">U5</text>
<text x="134.5" y="125.2">TPH1R403NL</text>
<text x="175.1" y="125.2">R1</text>
<text x="24" y="130.2">C13</text>
<text x="199.3" y="127.7">R7</text>
<text x="55.8" y="137.9">U2</text>
<text x="134.5" y="137.9">TPH1R403NL</text>
<text x="180.2" y="132.8">D1</text>
<text x="236.1" y="135.3">R5</text>
<text x="82.4" y="142.9">TPH1R403NL</text>
</g>
<g font-size="1.8">
<text x="252.7" y="35.2">1</text>
<text x="50.5" y="40.4" transform="rotate(-90 50.5 40.4)">6</text>
<text x="53" y="40.4" transform="rotate(-90 53 40.4)">5</text>
<text x="55.5" y="40.4" transform="rotate(-90 55.5 40.4)">4</text>
<text x="58.1" y="40.4" transform="rotate(-90 58.1 40.4)">3</text>
<text x="60.6" y="40.4" transform="rotate(-90 60.6 40.4)">2</text>
<text x="63.2" y="40.4" transform="rotate(-90 63.2 40.4)">1</text>
<text x="186.7" y="37.8">1</text>
<text x="186.7" y="40.3">2</text>
<text x="188.8" y="39">+</text>
<text x="188.8" y="41.6">-</text>
<text x="252.7" y="37.8">2</text>
<text x="254.8" y="36.5">+</text>
<text x="254.8" y="39">-</text>
<text x="41.7" y="47.4">7</text>
<text x="51.7" y="46.2" transform="rotate(-90 51.7 46.2)">VREF</text>
<text x="54.3" y="45.4" transform="rotate(-90 54.3 45.4)">GND</text>
<text x="56.8" y="44.9" transform="rotate(-90 56.8 44.9)">CPL</text>
<text x="59.3" y="45.2" transform="rotate(-90 59.3 45.2)">CPH</text>
<text x="61.9" y="45.1" transform="rotate(-90 61.9 45.1)">VCP</text>
<text x="64.4" y="44.1" transform="rotate(-90 64.4 44.1)">VM</text>
<text x="70.6" y="47.4">24</text>
<text x="41.7" y="50">8</text>
<text x="41.7" y="52.5">9</text>
<text x="43.3" y="48.4">AVDD</text>
<text x="43.3" y="51">DVDD</text>
<text x="43.3" y="53.5">nFAULT</text>
<text x="65.9" y="48.2">GH2</text>
<text x="66.1" y="50.7">SH2</text>
<text x="66.2" y="53.3">GL2</text>
<text x="70.6" y="52.5">22</text>
<text x="70.6" y="50">23</text>
<text x="40.7" y="55.1">10</text>
<text x="40.7" y="57.6">11</text>
<text x="43.3" y="56.1">SNSOUT</text>
<text x="43.3" y="58.6">SO</text>
<text x="67.1" y="58.4">SN</text>
<text x="67.2" y="55.8">SP</text>
<text x="70.6" y="57.6">20</text>
<text x="70.6" y="55.1">21</text>
<text x="40.7" y="60.1">12</text>
<text x="43.3" y="61.1">IDRIVE</text>
<text x="66.2" y="60.9">GL1</text>
<text x="70.6" y="60.1">19</text>
<text x="47.9" y="70.6" transform="rotate(-90 47.9 70.6)">25</text>
<text x="49.2" y="67.5" transform="rotate(-90 49.2 67.5)">EP</text>
<text x="50.5" y="70.6" transform="rotate(-90 50.5 70.6)">13</text>
<text x="51.7" y="67.5" transform="rotate(-90 51.7 67.5)">nSLEEP</text>
<text x="53" y="70.6" transform="rotate(-90 53 70.6)">14</text>
<text x="54.3" y="67.5" transform="rotate(-90 54.3 67.5)">EN</text>
<text x="55.5" y="70.6" transform="rotate(-90 55.5 70.6)">15</text>
<text x="56.8" y="67.5" transform="rotate(-90 56.8 67.5)">PH</text>
<text x="58.1" y="70.6" transform="rotate(-90 58.1 70.6)">16</text>
<text x="59.3" y="67.5" transform="rotate(-90 59.3 67.5)">GND</text>
<text x="60.6" y="70.6" transform="rotate(-90 60.6 70.6)">17</text>
<text x="61.9" y="67.5" transform="rotate(-90 61.9 67.5)">GH1</text>
<text x="63.2" y="70.6" transform="rotate(-90 63.2 70.6)">18</text>
<text x="64.4" y="67.5" transform="rotate(-90 64.4 67.5)">SH1</text>
<text x="186.7" y="69.5">1</text>
<text x="188.8" y="70.8">+</text>
<text x="186.7" y="72">2</text>
<text x="188.8" y="73.3">-</text>
<text x="242.6" y="74.6">1</text>
<text x="242.6" y="77.1">2</text>
<text x="244.7" y="75.9">1</text>
<text x="242.6" y="79.7">3</text>
<text x="242.6" y="82.2">4</text>
<text x="244.7" y="78.4">2</text>
<text x="244.7" y="80.9">3</text>
<text x="244.7" y="83.5">4</text>
<text x="238.4" y="119" transform="rotate(-90 238.4 119)">1</text>
<text x="241" y="119" transform="rotate(-90 241 119)">2</text>
<text x="243.5" y="119" transform="rotate(-90 243.5 119)">3</text>
<text x="49.2" y="122.9" transform="rotate(-90 49.2 122.9)">6</text>
<text x="51.7" y="122.9" transform="rotate(-90 51.7 122.9)">5</text>
<text x="54.3" y="122.9" transform="rotate(-90 54.3 122.9)">4</text>
<text x="56.8" y="122.9" transform="rotate(-90 56.8 122.9)">3</text>
<text x="59.3" y="122.9" transform="rotate(-90 59.3 122.9)">2</text>
<text x="61.9" y="122.9" transform="rotate(-90 61.9 122.9)">1</text>
<text x="40.4" y="130">7</text>
<text x="42.1" y="131">AVDD</text>
<text x="50.5" y="128.8" transform="rotate(-90 50.5 128.8)">VREF</text>
<text x="53" y="128" transform="rotate(-90 53 128)">GND</text>
<text x="55.5" y="127.5" transform="rotate(-90 55.5 127.5)">CPL</text>
<text x="58.1" y="127.8" transform="rotate(-90 58.1 127.8)">CPH</text>
<text x="60.6" y="127.7" transform="rotate(-90 60.6 127.7)">VCP</text>
<text x="63.2" y="126.7" transform="rotate(-90 63.2 126.7)">VM</text>
<text x="64.6" y="130.7">GH2</text>
<text x="69.4" y="130">24</text>
<text x="39.4" y="137.6">10</text>
<text x="40.4" y="132.5">8</text>
<text x="40.4" y="135.1">9</text>
<text x="42.1" y="133.5">DVDD</text>
<text x="42.1" y="136.1">nFAULT</text>
<text x="64.8" y="133.3">SH2</text>
<text x="64.9" y="135.8">GL2</text>
<text x="69.4" y="137.6">21</text>
<text x="69.4" y="135.1">22</text>
<text x="69.4" y="132.5">23</text>
<text x="39.4" y="140.1">11</text>
<text x="39.4" y="142.7">12</text>
<text x="42.1" y="138.6">SNSOUT</text>
<text x="42.1" y="141.2">SO</text>
<text x="42.1" y="143.7">IDRIVE</text>
<text x="64.9" y="143.4">GL1</text>
<text x="65.8" y="140.9">SN</text>
<text x="65.9" y="138.4">SP</text>
<text x="69.4" y="142.7">19</text>
<text x="69.4" y="140.1">20</text>
<text x="46.6" y="153.1" transform="rotate(-90 46.6 153.1)">25</text>
<text x="47.9" y="150.1" transform="rotate(-90 47.9 150.1)">EP</text>
<text x="49.2" y="153.1" transform="rotate(-90 49.2 153.1)">13</text>
<text x="50.5" y="150.1" transform="rotate(-90 50.5 150.1)">nSLEEP</text>
<text x="51.7" y="153.1" transform="rotate(-90 51.7 153.1)">14</text>
<text x="53" y="150.1" transform="rotate(-90 53 150.1)">EN</text>
<text x="54.3" y="153.1" transform="rotate(-90 54.3 153.1)">15</text>
<text x="55.5" y="150.1" transform="rotate(-90 55.5 150.1)">PH</text>
<text x="56.8" y="153.1" transform="rotate(-90 56.8 153.1)">16</text>
<text x="58.1" y="150.1" transform="rotate(-90 58.1 150.1)">GND</text>
<text x="59.3" y="153.1" transform="rotate(-90 59.3 153.1)">17</text>
<text x="60.6" y="150.1" transform="rotate(-90 60.6 150.1)">GH1</text>
<text x="61.9" y="153.1" transform="rotate(-90 61.9 153.1)">18</text>
<text x="63.2" y="150.1" transform="rotate(-90 63.2 150.1)">SH1</text>
</g>
</svg>
